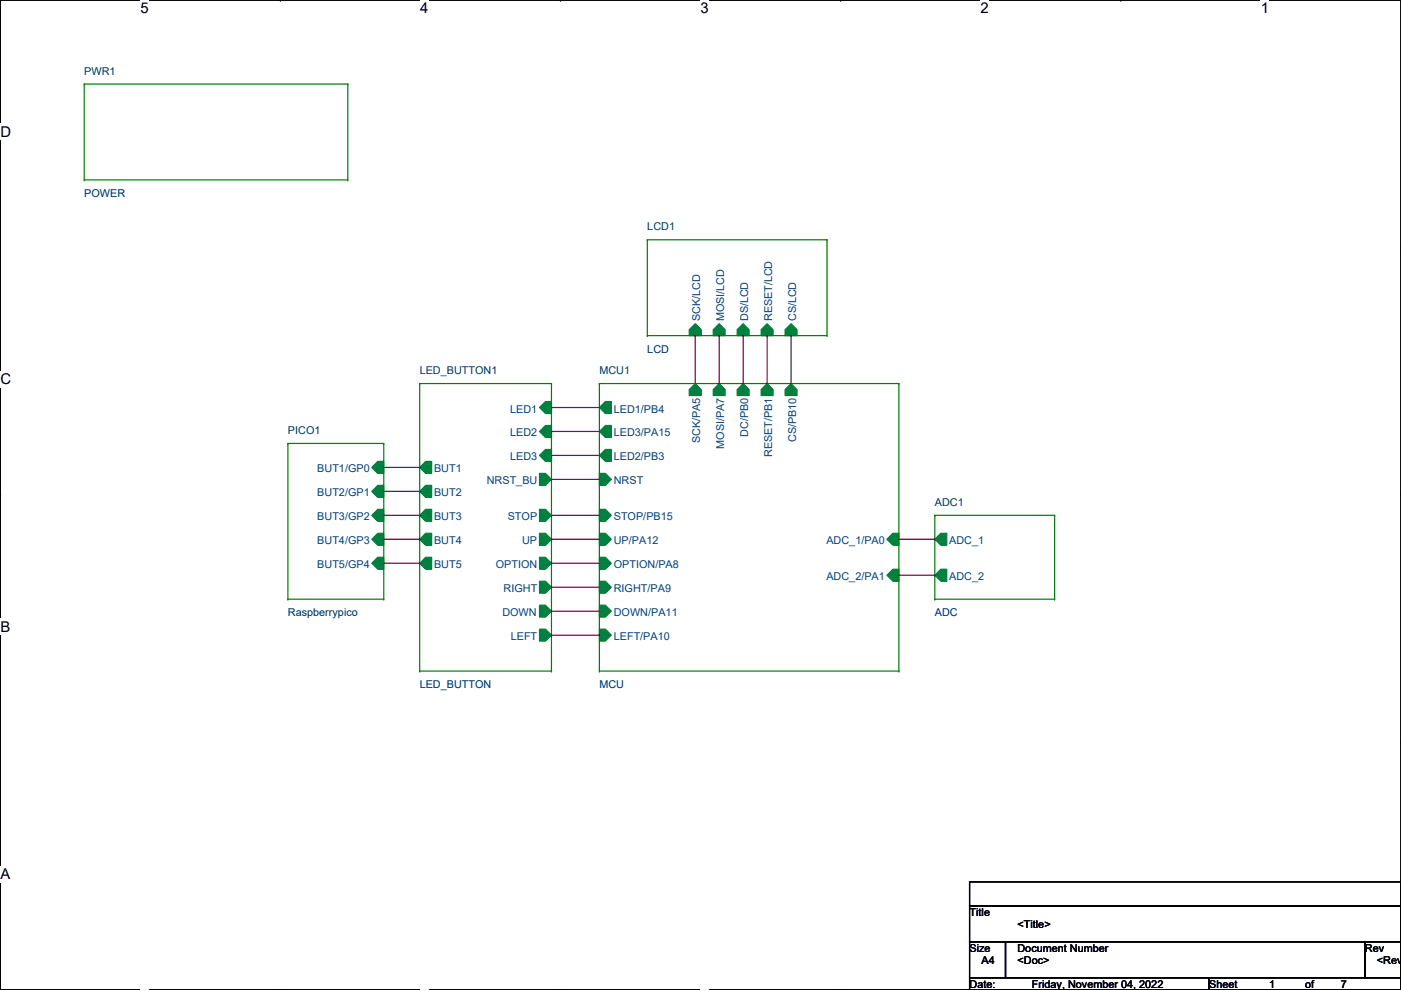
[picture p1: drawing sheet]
<svg xmlns="http://www.w3.org/2000/svg" width="297mm" height="210mm" viewBox="0 0 297 210" stroke-linecap="round" stroke-linejoin="round" font-family="sans-serif">
<path d="M.1 0h296.9v209.8h-296.9z" fill="none" stroke="#000" stroke-width=".25"/>
<g fill="#fff">
<path d="M29.8 0h1.7v3.5h-1.7z"/>
<path d="M29.8 209.8l1.7 .1z"/>
</g>
<path d="M59.4 0h.1M59.4 209.8h.1" fill="none" stroke="#000" stroke-width=".25"/>
<g fill="#fff">
<path d="M89.1 0h1.7v3.5h-1.7z"/>
<path d="M89.1 209.8l1.7 .1z"/>
</g>
<path d="M118.8 0h.1M118.8 209.8h.1" fill="none" stroke="#000" stroke-width=".25"/>
<g fill="#fff">
<path d="M148.5 0h1.7v3.5h-1.7z"/>
<path d="M148.5 209.8l1.7 .1z"/>
</g>
<path d="M178.2 0h.1M178.2 209.8h.1" fill="none" stroke="#000" stroke-width=".25"/>
<g fill="#fff">
<path d="M207.9 0h1.7v3.5h-1.7z"/>
<path d="M207.9 209.8l1.7 .1z"/>
</g>
<path d="M237.6 0h.1M237.6 209.8h.1" fill="none" stroke="#000" stroke-width=".25"/>
<g fill="#fff">
<path d="M267.3 0h1.7v3.5h-1.7z"/>
<path d="M267.3 209.8l1.7 .1z"/>
<path d="M.1 26.2h2.2v3.5h-2.2z"/>
<path d="M297 26.2l.1 3.5z"/>
<path d="M.1 78.7h2.2v3.5h-2.2z"/>
<path d="M297 78.7l.1 3.5z"/>
</g>
<path d="M.1 52.5h.1M297 52.5h.1" fill="none" stroke="#000" stroke-width=".25"/>
<g fill="#fff">
<path d="M.1 131.1h2.1v3.5h-2.1z"/>
<path d="M297 131.1l.1 3.5z"/>
</g>
<path d="M.1 104.9h.1M297 104.9h.1" fill="none" stroke="#000" stroke-width=".25"/>
<path d="M.1 104.9h.1M297 104.9h.1" fill="none" stroke="#000" stroke-width=".21"/>
<g fill="#fff">
<path d="M.1 183.6h2.1v3.5h-2.1z"/>
<path d="M297 183.6l.1 3.5z"/>
</g>
<path d="M.1 157.4h.1M297 157.4h.1M205.6 187h91.4v5.1h-91.4zM205.6 192.1h91.4v7.6h-91.4zM205.6 199.7h7.6v7.6h-7.6zM213.2 199.7h76.2v7.6h-76.2zM289.4 199.7h7.6v7.6h-7.6zM205.6 207.3h50.8v2.5h-50.8zM256.4 207.3h40.6v2.5h-40.6z" fill="none" stroke="#000" stroke-width=".25"/>
<path d="M114.4 86.4l1.3-1.3h1.2v2.6h-1.2z" fill-rule="evenodd" fill="#008040"/>
<path d="M114.4 86.4l1.3-1.3h1.2v2.6h-1.2z" fill="none" stroke="#008040" stroke-width=".25"/>
<path d="M114.4 91.5l1.3-1.3h1.2v2.6h-1.2z" fill-rule="evenodd" fill="#008040"/>
<path d="M114.4 91.5l1.3-1.3h1.2v2.6h-1.2z" fill="none" stroke="#008040" stroke-width=".25"/>
<path d="M114.4 96.6l1.3-1.3h1.2v2.5h-1.2z" fill-rule="evenodd" fill="#008040"/>
<path d="M114.4 96.6l1.3-1.3h1.2v2.5h-1.2z" fill="none" stroke="#008040" stroke-width=".25"/>
<path d="M114.4 113.1h1.3l1.2 1.2-1.2 1.3h-1.3z" fill-rule="evenodd" fill="#008040"/>
<path d="M114.4 113.1h1.3l1.2 1.2-1.2 1.3h-1.3z" fill="none" stroke="#008040" stroke-width=".25"/>
<path d="M114.4 128.3h1.3l1.2 1.3-1.2 1.3h-1.3z" fill-rule="evenodd" fill="#008040"/>
<path d="M114.4 128.3h1.3l1.2 1.3-1.2 1.3h-1.3z" fill="none" stroke="#008040" stroke-width=".25"/>
<path d="M114.4 133.4h1.3l1.2 1.3-1.2 1.2h-1.3z" fill-rule="evenodd" fill="#008040"/>
<path d="M114.4 133.4h1.3l1.2 1.3-1.2 1.2h-1.3z" fill="none" stroke="#008040" stroke-width=".25"/>
<path d="M114.4 123.2h1.3l1.2 1.3-1.2 1.3h-1.3z" fill-rule="evenodd" fill="#008040"/>
<path d="M114.4 123.2h1.3l1.2 1.3-1.2 1.3h-1.3z" fill="none" stroke="#008040" stroke-width=".25"/>
<path d="M114.4 118.2h1.3l1.2 1.2-1.2 1.3h-1.3z" fill-rule="evenodd" fill="#008040"/>
<path d="M114.4 118.2h1.3l1.2 1.2-1.2 1.3h-1.3z" fill="none" stroke="#008040" stroke-width=".25"/>
<path d="M114.4 108h1.3l1.2 1.3-1.2 1.2h-1.3z" fill-rule="evenodd" fill="#008040"/>
<path d="M114.4 108h1.3l1.2 1.3-1.2 1.2h-1.3z" fill="none" stroke="#008040" stroke-width=".25"/>
<path d="M114.4 100.4h1.3l1.2 1.2-1.2 1.3h-1.3z" fill-rule="evenodd" fill="#008040"/>
<path d="M114.4 100.4h1.3l1.2 1.2-1.2 1.3h-1.3z" fill="none" stroke="#008040" stroke-width=".25"/>
<path d="M89 114.3l1.3-1.2h1.2v2.5h-1.2z" fill-rule="evenodd" fill="#008040"/>
<path d="M89 114.3l1.3-1.2h1.2v2.5h-1.2z" fill="none" stroke="#008040" stroke-width=".25"/>
<path d="M89 119.4l1.3-1.2h1.2v2.5h-1.2z" fill-rule="evenodd" fill="#008040"/>
<path d="M89 119.4l1.3-1.2h1.2v2.5h-1.2z" fill="none" stroke="#008040" stroke-width=".25"/>
<path d="M89 104.2l1.3-1.3h1.2v2.6h-1.2z" fill-rule="evenodd" fill="#008040"/>
<path d="M89 104.2l1.3-1.3h1.2v2.6h-1.2z" fill="none" stroke="#008040" stroke-width=".25"/>
<path d="M89 109.3l1.3-1.3h1.2v2.5h-1.2z" fill-rule="evenodd" fill="#008040"/>
<path d="M89 109.3l1.3-1.3h1.2v2.5h-1.2z" fill="none" stroke="#008040" stroke-width=".25"/>
<path d="M89 99.1l1.3-1.3h1.2v2.6h-1.2z" fill-rule="evenodd" fill="#008040"/>
<path d="M89 99.1l1.3-1.3h1.2v2.6h-1.2z" fill="none" stroke="#008040" stroke-width=".25"/>
<path d="M89 81.3h.1M89 81.3h27.9M89 81.3v61M116.9 81.3h.1M116.9 81.3v61M89 142.3h.1M89 142.3h27.9M116.9 142.3h.1" fill="none" stroke="#008000" stroke-width=".25"/>
<path d="M198.2 114.3l1.3-1.2h1.2v2.5h-1.2z" fill-rule="evenodd" fill="#008040"/>
<path d="M198.2 114.3l1.3-1.2h1.2v2.5h-1.2z" fill="none" stroke="#008040" stroke-width=".25"/>
<path d="M198.2 122l1.3-1.3h1.2v2.5h-1.2z" fill-rule="evenodd" fill="#008040"/>
<path d="M198.2 122l1.3-1.3h1.2v2.5h-1.2z" fill="none" stroke="#008040" stroke-width=".25"/>
<g fill="none" stroke="#008000" stroke-width=".25">
<path d="M17.9 17.8h.1M17.9 17.8h55.8M17.9 17.8v20.3M73.7 17.8h.1M73.7 17.8v20.3M17.9 38.1h.1M17.9 38.1h55.8M73.7 38.1h.1M198.2 109.3h.1M198.2 109.3h25.4M198.2 109.3v17.7M223.6 109.3h.1"/>
<path d="M223.6 109.3v17.7M198.2 127h.1M198.2 127h25.4M223.6 127h.1"/>
</g>
<path d="M166.5 69.9l1.2-1.3 1.3 1.3v1.3h-2.5z" fill-rule="evenodd" fill="#008040"/>
<path d="M166.5 69.9l1.2-1.3 1.3 1.3v1.3h-2.5z" fill="none" stroke="#008040" stroke-width=".25"/>
<path d="M161.4 69.9l1.2-1.3 1.3 1.3v1.3h-2.5z" fill-rule="evenodd" fill="#008040"/>
<path d="M161.4 69.9l1.2-1.3 1.3 1.3v1.3h-2.5z" fill="none" stroke="#008040" stroke-width=".25"/>
<path d="M156.3 69.9l1.3-1.3 1.2 1.3v1.3h-2.5z" fill-rule="evenodd" fill="#008040"/>
<path d="M156.3 69.9l1.3-1.3 1.2 1.3v1.3h-2.5z" fill="none" stroke="#008040" stroke-width=".25"/>
<path d="M151.2 69.9l1.3-1.3 1.3 1.3v1.3h-2.6z" fill-rule="evenodd" fill="#008040"/>
<path d="M151.2 69.9l1.3-1.3 1.3 1.3v1.3h-2.6z" fill="none" stroke="#008040" stroke-width=".25"/>
<path d="M146.1 69.9l1.3-1.3 1.3 1.3v1.3h-2.6z" fill-rule="evenodd" fill="#008040"/>
<path d="M146.1 69.9l1.3-1.3 1.3 1.3v1.3h-2.6z" fill="none" stroke="#008040" stroke-width=".25"/>
<path d="M137.2 50.8h.1M137.2 50.8h38.1M137.2 50.8v20.4M175.3 50.8h.1M175.3 50.8v20.4M137.2 71.2h.1M137.2 71.2h38.1M175.3 71.2h.1" fill="none" stroke="#008000" stroke-width=".25"/>
<path d="M188 114.3l1.3-1.2h1.3v2.5h-1.3z" fill-rule="evenodd" fill="#008040"/>
<path d="M188 114.3l1.3-1.2h1.3v2.5h-1.3z" fill="none" stroke="#008040" stroke-width=".25"/>
<path d="M188 122l1.3-1.3h1.3v2.5h-1.3z" fill-rule="evenodd" fill="#008040"/>
<path d="M188 122l1.3-1.3h1.3v2.5h-1.3z" fill="none" stroke="#008040" stroke-width=".25"/>
<path d="M147.4 81.3l1.3 1.3v1.3h-2.6v-1.3z" fill-rule="evenodd" fill="#008040"/>
<path d="M147.4 81.3l1.3 1.3v1.3h-2.6v-1.3z" fill="none" stroke="#008040" stroke-width=".25"/>
<path d="M152.5 81.3l1.3 1.3v1.3h-2.6v-1.3z" fill-rule="evenodd" fill="#008040"/>
<path d="M152.5 81.3l1.3 1.3v1.3h-2.6v-1.3z" fill="none" stroke="#008040" stroke-width=".25"/>
<path d="M157.6 81.3l1.2 1.3v1.3h-2.5v-1.3z" fill-rule="evenodd" fill="#008040"/>
<path d="M157.6 81.3l1.2 1.3v1.3h-2.5v-1.3z" fill="none" stroke="#008040" stroke-width=".25"/>
<path d="M167.7 81.3l1.3 1.3v1.3h-2.5v-1.3z" fill-rule="evenodd" fill="#008040"/>
<path d="M167.7 81.3l1.3 1.3v1.3h-2.5v-1.3z" fill="none" stroke="#008040" stroke-width=".25"/>
<path d="M162.6 81.3l1.3 1.3v1.3h-2.5v-1.3z" fill-rule="evenodd" fill="#008040"/>
<path d="M162.6 81.3l1.3 1.3v1.3h-2.5v-1.3z" fill="none" stroke="#008040" stroke-width=".25"/>
<path d="M127.1 100.4h1.3l1.2 1.2-1.2 1.3h-1.3z" fill-rule="evenodd" fill="#008040"/>
<path d="M127.1 100.4h1.3l1.2 1.2-1.2 1.3h-1.3z" fill="none" stroke="#008040" stroke-width=".25"/>
<path d="M127.1 113.1h1.3l1.2 1.2-1.2 1.3h-1.3z" fill-rule="evenodd" fill="#008040"/>
<path d="M127.1 113.1h1.3l1.2 1.2-1.2 1.3h-1.3z" fill="none" stroke="#008040" stroke-width=".25"/>
<path d="M127.1 128.3h1.3l1.2 1.3-1.2 1.3h-1.3z" fill-rule="evenodd" fill="#008040"/>
<path d="M127.1 128.3h1.3l1.2 1.3-1.2 1.3h-1.3z" fill="none" stroke="#008040" stroke-width=".25"/>
<path d="M127.1 133.4h1.3l1.2 1.3-1.2 1.2h-1.3z" fill-rule="evenodd" fill="#008040"/>
<path d="M127.1 133.4h1.3l1.2 1.3-1.2 1.2h-1.3z" fill="none" stroke="#008040" stroke-width=".25"/>
<path d="M127.1 123.2h1.3l1.2 1.3-1.2 1.3h-1.3z" fill-rule="evenodd" fill="#008040"/>
<path d="M127.1 123.2h1.3l1.2 1.3-1.2 1.3h-1.3z" fill="none" stroke="#008040" stroke-width=".25"/>
<path d="M127.1 118.2h1.3l1.2 1.2-1.2 1.3h-1.3z" fill-rule="evenodd" fill="#008040"/>
<path d="M127.1 118.2h1.3l1.2 1.2-1.2 1.3h-1.3z" fill="none" stroke="#008040" stroke-width=".25"/>
<path d="M127.1 108h1.3l1.2 1.3-1.2 1.2h-1.3z" fill-rule="evenodd" fill="#008040"/>
<path d="M127.1 108h1.3l1.2 1.3-1.2 1.2h-1.3z" fill="none" stroke="#008040" stroke-width=".25"/>
<path d="M127.1 86.4l1.3-1.3h1.2v2.6h-1.2z" fill-rule="evenodd" fill="#008040"/>
<path d="M127.1 86.4l1.3-1.3h1.2v2.6h-1.2z" fill="none" stroke="#008040" stroke-width=".25"/>
<path d="M127.1 96.6l1.3-1.3h1.2v2.5h-1.2z" fill-rule="evenodd" fill="#008040"/>
<path d="M127.1 96.6l1.3-1.3h1.2v2.5h-1.2z" fill="none" stroke="#008040" stroke-width=".25"/>
<path d="M127.1 91.5l1.3-1.3h1.2v2.6h-1.2z" fill-rule="evenodd" fill="#008040"/>
<path d="M127.1 91.5l1.3-1.3h1.2v2.6h-1.2z" fill="none" stroke="#008040" stroke-width=".25"/>
<path d="M127.1 81.3h.1M127.1 81.3h63.5M127.1 81.3v61M190.6 81.3h.1M190.6 81.3v61M127.1 142.3h.1M127.1 142.3h63.5M190.6 142.3h.1" fill="none" stroke="#008000" stroke-width=".25"/>
<path d="M78.8 99.1l1.3-1.3h1.3v2.6h-1.3z" fill-rule="evenodd" fill="#008040"/>
<path d="M78.8 99.1l1.3-1.3h1.3v2.6h-1.3z" fill="none" stroke="#008040" stroke-width=".25"/>
<path d="M78.8 104.2l1.3-1.3h1.3v2.6h-1.3z" fill-rule="evenodd" fill="#008040"/>
<path d="M78.8 104.2l1.3-1.3h1.3v2.6h-1.3z" fill="none" stroke="#008040" stroke-width=".25"/>
<path d="M78.8 109.3l1.3-1.3h1.3v2.5h-1.3z" fill-rule="evenodd" fill="#008040"/>
<path d="M78.8 109.3l1.3-1.3h1.3v2.5h-1.3z" fill="none" stroke="#008040" stroke-width=".25"/>
<path d="M78.8 114.3l1.3-1.2h1.3v2.5h-1.3z" fill-rule="evenodd" fill="#008040"/>
<path d="M78.8 114.3l1.3-1.2h1.3v2.5h-1.3z" fill="none" stroke="#008040" stroke-width=".25"/>
<path d="M78.8 119.4l1.3-1.2h1.3v2.5h-1.3z" fill-rule="evenodd" fill="#008040"/>
<path d="M78.8 119.4l1.3-1.2h1.3v2.5h-1.3z" fill="none" stroke="#008040" stroke-width=".25"/>
<path d="M61 94h.1M61 94h20.4M61 94v33M81.4 94h.1M81.4 94v33M61 127h.1M61 127h20.4M81.4 127h.1" fill="none" stroke="#008000" stroke-width=".25"/>
<g fill="none" stroke="#800040" stroke-width=".25">
<path d="M147.4 71.2h.1M147.4 71.2v10.1M152.5 71.2h.1M152.5 71.2v10.1M157.6 71.2h.1M157.6 71.2v10.1M162.6 71.2h.1M162.6 71.2v10.1M167.7 71.2h.1M167.7 71.2v10.1M81.4 99.1h7.6M89 99.1h.1"/>
<path d="M116.9 86.4h.1M116.9 91.5h.1M116.9 96.6h.1M116.9 86.4h10.2M116.9 91.5h10.2M116.9 96.6h10.2M81.4 114.3h7.6M81.4 109.3h7.6M81.4 119.4h7.6M81.4 104.2h7.6M89 104.2h.1M89 109.3h.1"/>
<path d="M89 114.3h.1M89 119.4h.1M116.9 101.6h.1M116.9 109.3h.1M116.9 114.3h.1M116.9 119.4h.1M116.9 114.3h10.2M116.9 101.6h10.2M116.9 109.3h10.2M116.9 119.4h10.2M190.6 114.3h7.6M198.2 114.3h.1"/>
<path d="M116.9 124.5h.1M116.9 129.6h.1M116.9 134.7h.1M116.9 124.5h10.2M116.9 129.6h10.2M116.9 134.7h10.2M190.6 122h7.6M198.2 122h.1"/>
</g>
<g font-size="3.1">
<text x="29.8" y="2.8">5</text>
<text x="89.1" y="2.8">4</text>
<text x="148.5" y="2.8">3</text>
<text x="207.9" y="2.8">2</text>
<text x="267.3" y="2.8">1</text>
<text x=".1" y="29">D</text>
<text x=".1" y="81.5">C</text>
<text x=".1" y="133.9">B</text>
<text x=".1" y="186.4">A</text>
<text x="297" y="186.4">A</text>
</g>
<g font-size="2.3" fill="#004040">
<text x="17.9" y="15.8">PWR1</text>
<text x="137.2" y="48.9">LCD1</text>
<text x="89" y="79.3">LED_BUTTON1</text>
<text x="127.1" y="79.3">MCU1</text>
<text x="61" y="92">PICO1</text>
<text x="198.2" y="107.3">ADC1</text>
</g>
<g font-size="2.3" fill="#000080">
<text x="17.9" y="41.7">POWER</text>
<text x="137.2" y="74.8">LCD</text>
<text x="61" y="130.6">Raspberrypico</text>
<text x="198.2" y="130.6">ADC</text>
<text x="89" y="145.9">LED_BUTTON</text>
<text x="127.1" y="145.9">MCU</text>
</g>
<g font-size="2.3" fill="#004080">
<text x="148.5" y="68.1" transform="rotate(-90 148.5 68.1)">SCK/LCD</text>
<text x="153.5" y="68.1" transform="rotate(-90 153.5 68.1)">MOSI/LCD</text>
<text x="158.6" y="68.1" transform="rotate(-90 158.6 68.1)">DS/LCD</text>
<text x="163.7" y="68.1" transform="rotate(-90 163.7 68.1)">RESET/LCD</text>
<text x="168.8" y="68.1" transform="rotate(-90 168.8 68.1)">CS/LCD</text>
<text x="108.2" y="87.5">LED1</text>
<text x="130.1" y="87.5">LED1/PB4</text>
<text x="108.2" y="92.5">LED2</text>
<text x="130.1" y="92.5">LED3/PA15</text>
<text x="148.5" y="94" transform="rotate(-90 148.5 94)">SCK/PA5</text>
<text x="153.5" y="95.2" transform="rotate(-90 153.5 95.2)">MOSI/PA7</text>
<text x="158.6" y="92.6" transform="rotate(-90 158.6 92.6)">DC/PB0</text>
<text x="168.8" y="93.8" transform="rotate(-90 168.8 93.8)">CS/PB10</text>
<text x="67.3" y="100.2">BUT1/GP0</text>
<text x="92" y="100.2">BUT1</text>
<text x="108.2" y="97.6">LED3</text>
<text x="130.1" y="97.6">LED2/PB3</text>
<text x="163.7" y="96.9" transform="rotate(-90 163.7 96.9)">RESET/PB1</text>
<text x="67.3" y="105.2">BUT2/GP1</text>
<text x="92" y="105.2">BUT2</text>
<text x="103.2" y="102.7">NRST_BU</text>
<text x="130.1" y="102.7">NRST</text>
<text x="67.3" y="110.3">BUT3/GP2</text>
<text x="92" y="110.3">BUT3</text>
<text x="107.7" y="110.3">STOP</text>
<text x="130.1" y="110.3">STOP/PB15</text>
<text x="67.3" y="115.4">BUT4/GP3</text>
<text x="92" y="115.4">BUT4</text>
<text x="110.7" y="115.4">UP</text>
<text x="130.1" y="115.4">UP/PA12</text>
<text x="175.2" y="115.4">ADC_1/PA0</text>
<text x="201.2" y="115.4">ADC_1</text>
<text x="67.3" y="120.5">BUT5/GP4</text>
<text x="92" y="120.5">BUT5</text>
<text x="105.1" y="120.5">OPTION</text>
<text x="106.8" y="125.6">RIGHT</text>
<text x="130.1" y="125.6">RIGHT/PA9</text>
<text x="130.1" y="120.5">OPTION/PA8</text>
<text x="175.2" y="123">ADC_2/PA1</text>
<text x="201.2" y="123">ADC_2</text>
<text x="106.5" y="130.6">DOWN</text>
<text x="130.1" y="130.6">DOWN/PA11</text>
<text x="108.3" y="135.7">LEFT</text>
<text x="130.1" y="135.7">LEFT/PA10</text>
</g>
<g font-size="2.3">
<text x="205.6" y="194.1">Title</text>
<text x="215.7" y="196.7">&lt;Title&gt;</text>
<text x="205.6" y="201.8">Size</text>
<text x="215.7" y="201.8">Document Number</text>
<text x="289.4" y="201.8">Rev</text>
<text x="205.6" y="209.4">Date:</text>
<text x="208.1" y="204.3">A4</text>
<text x="215.7" y="204.3">&lt;Doc&gt;</text>
<text x="218.8" y="209.4">Friday, November 04, 2022</text>
<text x="256.4" y="209.4">Sheet</text>
<text x="269.1" y="209.4">1</text>
<text x="276.7" y="209.4">of</text>
<text x="284.3" y="209.4">7</text>
<text x="291.9" y="204.3">&lt;RevC</text>
</g>
</svg>
